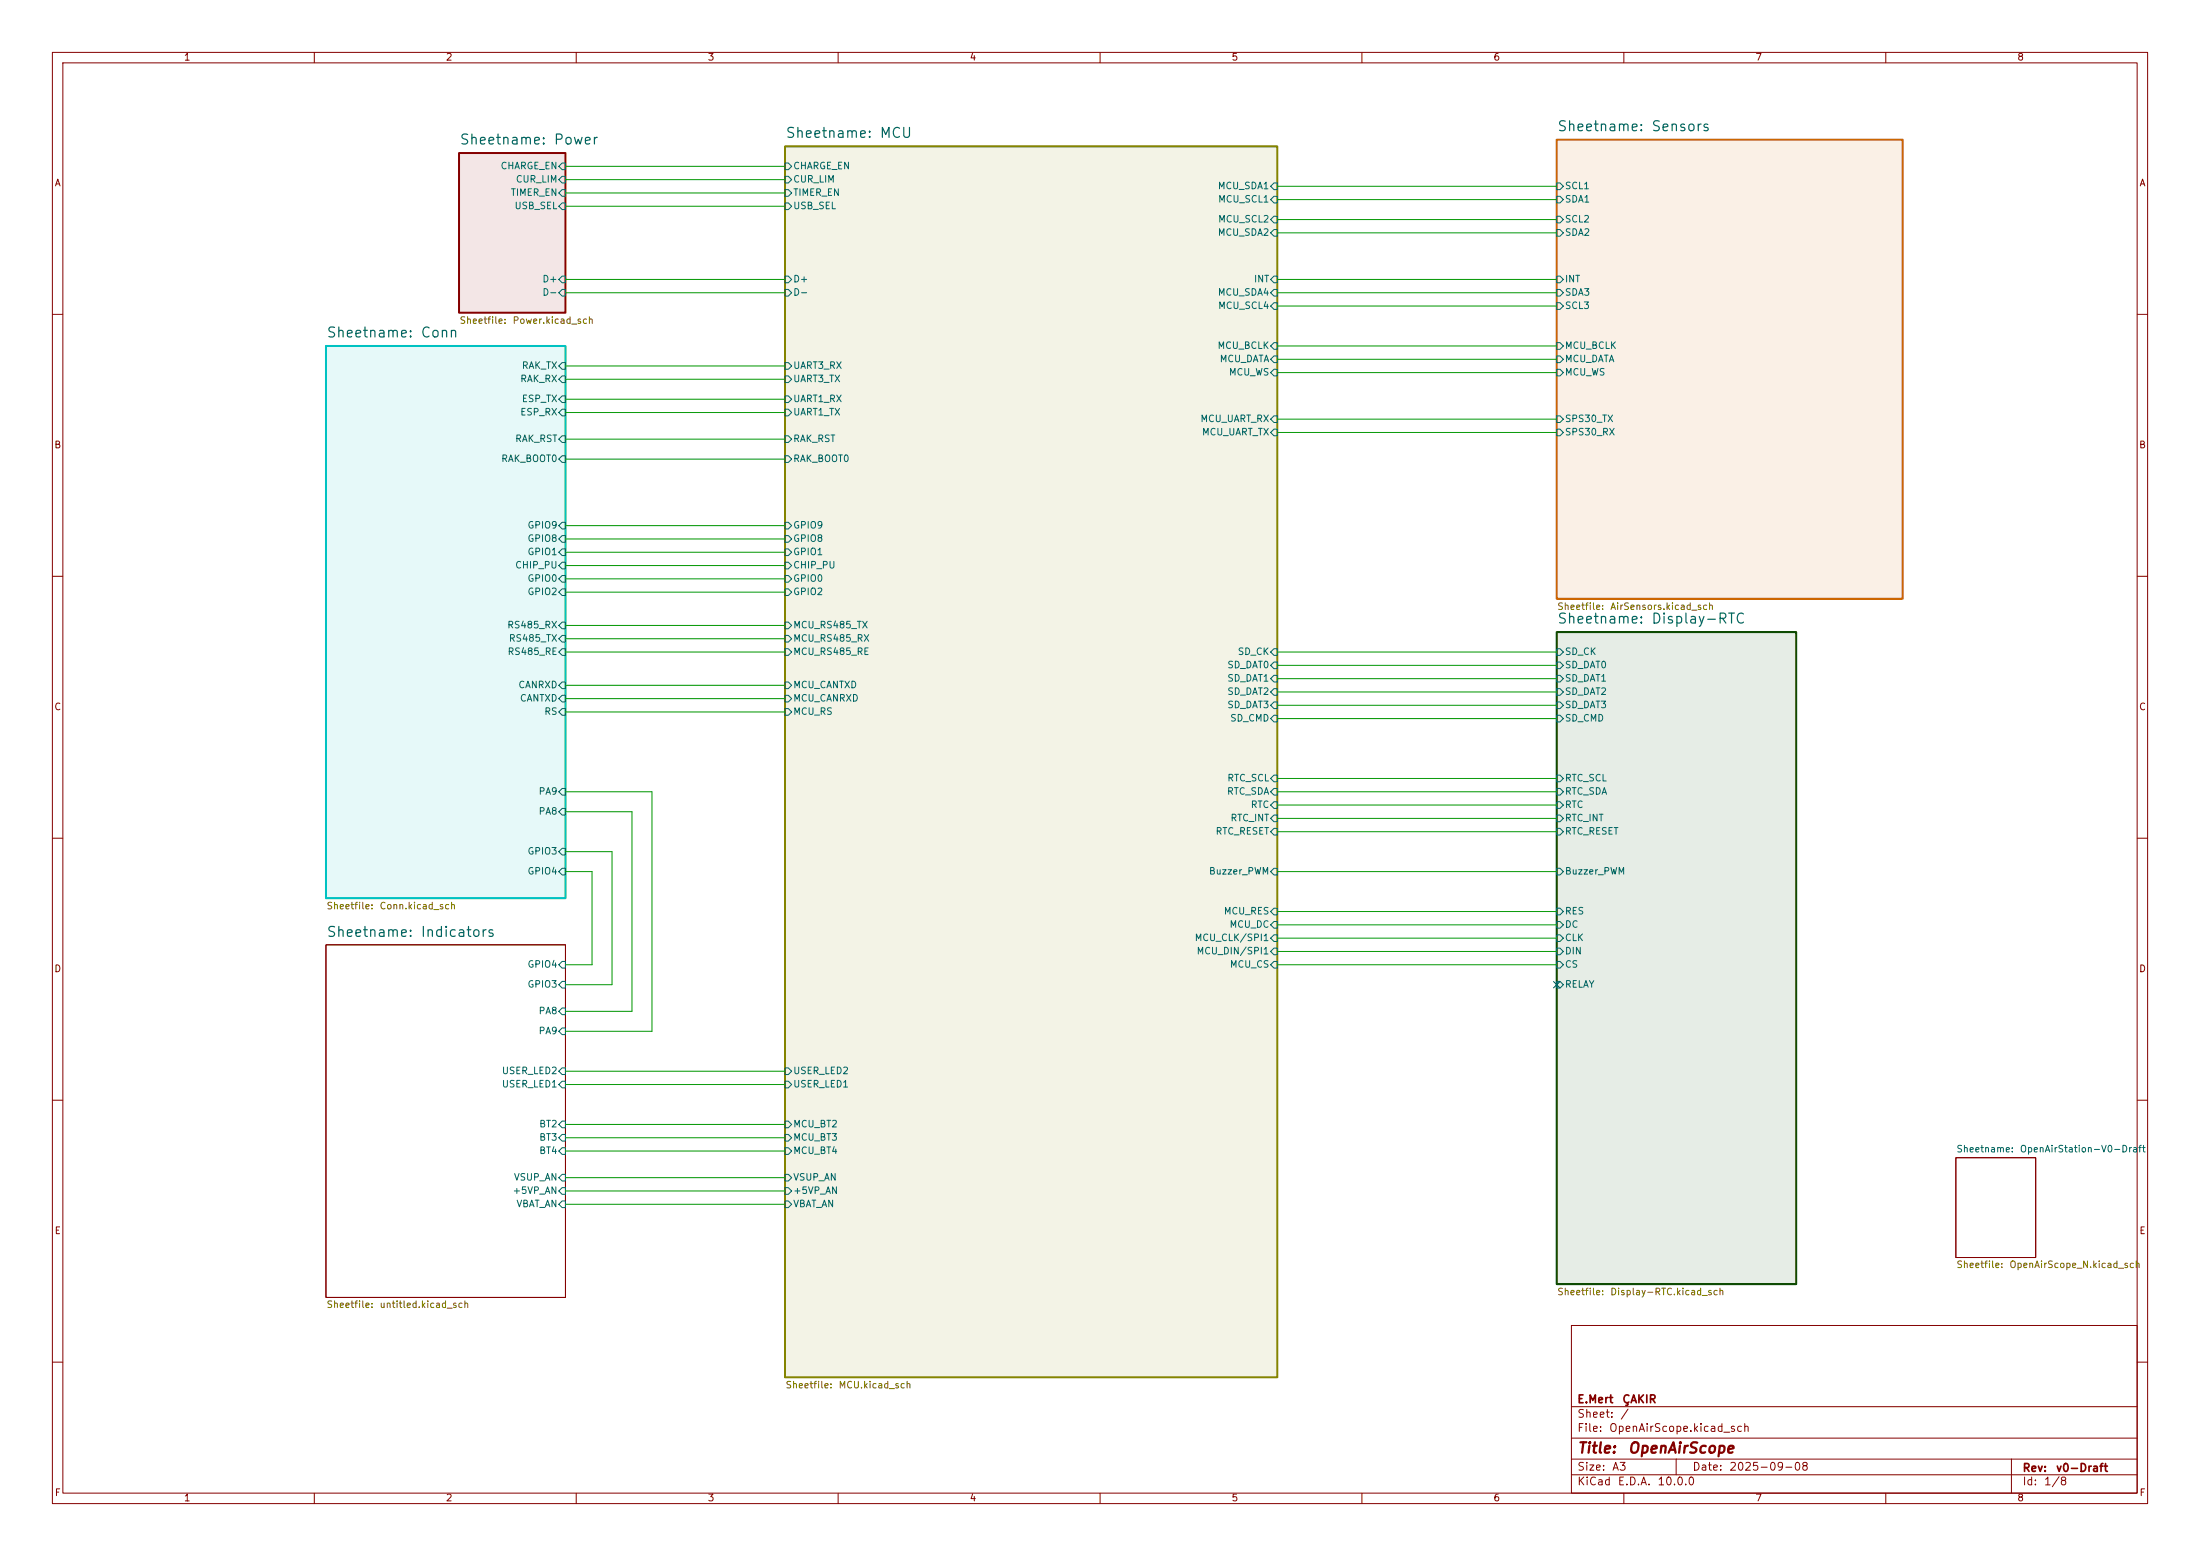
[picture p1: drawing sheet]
<svg xmlns="http://www.w3.org/2000/svg" width="420mm" height="297mm" viewBox="0 0 420 297" stroke-linecap="round" stroke-linejoin="round" font-family="sans-serif">
<g fill="none" stroke="#840000" stroke-width=".19">
<path d="M10 10h400v277h-400zM12 12h396v273h-396zM60 10v2M110 10v2M160 10v2M210 10v2M260 10v2M310 10v2M360 10v2M10 60h2M408 60h2M10 110h2"/>
<path d="M408 110h2M10 160h2M408 160h2M62.2 180.3h45.7v67.3h-45.7zM10 210h2M408 210h2M373.4 221h15.2v19h-15.2zM300 253h108v32h-108zM10 260h2M300 278.5h108M300 274.5h108M300 268.5h108"/>
<path d="M320 278.5v3M384 278.5v6.5M408 260h2M60 285v2M110 285v2M160 285v2M210 285v2M260 285v2M300 281.5h108M310 285v2M360 285v2"/>
</g>
<path d="M62.2 66h45.7v105.5h-45.7z" fill="#e6f9f9" stroke="#e6f9f9" stroke-width=".19"/>
<path d="M149.9 27.9h93.9v235h-93.9z" fill="#f3f3e6" stroke="#f3f3e6" stroke-width=".19"/>
<path d="M87.6 29.2h20.3v30.5h-20.3z" fill="#f3e6e6" stroke="#f3e6e6" stroke-width=".19"/>
<path d="M297.2 26.7h66v87.6h-66z" fill="#faf0e6" stroke="#faf0e6" stroke-width=".19"/>
<path d="M297.2 120.7h45.7v124.4h-45.7z" fill="#e6ede6" stroke="#e6ede6" stroke-width=".19"/>
<path d="M62.2 66h45.7v105.5h-45.7z" fill="none" stroke="#00c2c2" stroke-width=".38"/>
<g fill="none" stroke="#006464" stroke-width=".19">
<path d="M107.3 31.1h.6v1.3h-.6l-.6-.6zM107.3 33.7h.6v1.2h-.6l-.6-.6zM107.3 36.2h.6v1.3h-.6l-.6-.7zM107.3 38.7h.6v1.3h-.6l-.6-.6zM149.9 36.2h.6l.6 .6-.6 .7h-.6zM149.9 38.7h.6l.6 .7-.6 .6h-.6zM149.9 33.7h.6l.6 .6-.6 .6h-.6zM149.9 31.1h.6l.6 .7-.6 .6h-.6zM243.2 34.9h.6v1.3h-.6l-.6-.6zM243.2 37.5h.6v1.2h-.6l-.6-.6zM297.2 34.9h.6l.6 .7-.6 .6h-.6zM297.2 37.5h.6l.6 .6-.6 .6h-.6z"/>
<path d="M107.3 52.7h.6v1.3h-.6l-.6-.7zM107.3 55.2h.6v1.3h-.6l-.6-.6zM149.9 52.7h.6l.6 .6-.6 .7h-.6zM149.9 55.2h.6l.6 .7-.6 .6h-.6zM243.2 41.3h.6v1.2h-.6l-.6-.6zM243.2 43.8h.6v1.3h-.6l-.6-.6zM243.2 52.7h.6v1.3h-.6l-.6-.7zM243.2 55.2h.6v1.3h-.6l-.6-.6zM243.2 57.8h.6v1.3h-.6l-.6-.7zM297.2 41.3h.6l.6 .6-.6 .6h-.6zM297.2 43.8h.6l.6 .7-.6 .6h-.6zM297.2 57.8h.6l.6 .6-.6 .7h-.6z"/>
<path d="M297.2 52.7h.6l.6 .6-.6 .7h-.6zM297.2 55.2h.6l.6 .7-.6 .6h-.6zM107.3 78.1h.6v1.3h-.6l-.6-.7zM107.3 69.2h.6v1.3h-.6l-.6-.6zM107.3 71.8h.6v1.2h-.6l-.6-.6zM107.3 75.6h.6v1.2h-.6l-.6-.6zM149.9 71.8h.6l.6 .6-.6 .6h-.6zM149.9 69.2h.6l.6 .7-.6 .6h-.6zM149.9 75.6h.6l.6 .6-.6 .6h-.6zM149.9 78.1h.6l.6 .6-.6 .7h-.6zM243.2 65.4h.6v1.3h-.6l-.6-.7zM243.2 70.5h.6v1.3h-.6l-.6-.7z"/>
<path d="M243.2 67.9h.6v1.3h-.6l-.6-.6zM243.2 79.4h.6v1.2h-.6l-.6-.6zM297.2 67.9h.6l.6 .7-.6 .6h-.6zM297.2 70.5h.6l.6 .6-.6 .7h-.6zM297.2 79.4h.6l.6 .6-.6 .6h-.6zM297.2 65.4h.6l.6 .6-.6 .7h-.6zM107.3 99.7h.6v1.3h-.6l-.6-.7zM107.3 83.2h.6v1.3h-.6l-.6-.7zM107.3 87h.6v1.3h-.6l-.6-.7zM149.9 99.7h.6l.6 .6-.6 .7h-.6zM149.9 83.2h.6l.6 .6-.6 .7h-.6zM149.9 87h.6l.6 .6-.6 .7h-.6z"/>
<path d="M243.2 81.9h.6v1.3h-.6l-.6-.6zM297.2 81.9h.6l.6 .7-.6 .6h-.6zM107.3 102.2h.6v1.3h-.6l-.6-.6zM107.3 104.8h.6v1.2h-.6l-.6-.6zM107.3 107.3h.6v1.3h-.6l-.6-.6zM107.3 109.9h.6v1.2h-.6l-.6-.6zM107.3 112.4h.6v1.3h-.6l-.6-.7zM107.3 118.7h.6v1.3h-.6l-.6-.6zM149.9 102.2h.6l.6 .7-.6 .6h-.6zM149.9 104.8h.6l.6 .6-.6 .6h-.6zM149.9 112.4h.6l.6 .6-.6 .7h-.6zM149.9 107.3h.6l.6 .7-.6 .6h-.6z"/>
<path d="M149.9 109.9h.6l.6 .6-.6 .6h-.6zM149.9 118.7h.6l.6 .7-.6 .6h-.6zM107.3 123.8h.6v1.3h-.6l-.6-.6zM107.3 121.3h.6v1.3h-.6l-.6-.7zM107.3 130.2h.6v1.2h-.6l-.6-.6zM107.3 135.3h.6v1.2h-.6l-.6-.6zM107.3 132.7h.6v1.3h-.6l-.6-.6zM149.9 121.3h.6l.6 .6-.6 .7h-.6zM149.9 123.8h.6l.6 .7-.6 .6h-.6zM149.9 135.3h.6l.6 .6-.6 .6h-.6zM149.9 132.7h.6l.6 .7-.6 .6h-.6zM149.9 130.2h.6l.6 .6-.6 .6h-.6z"/>
<path d="M243.2 136.5h.6v1.3h-.6l-.6-.6zM243.2 126.4h.6v1.2h-.6l-.6-.6zM243.2 128.9h.6v1.3h-.6l-.6-.7zM243.2 123.8h.6v1.3h-.6l-.6-.6zM243.2 131.4h.6v1.3h-.6l-.6-.6zM243.2 134h.6v1.3h-.6l-.6-.7zM297.2 123.8h.6l.6 .7-.6 .6h-.6zM297.2 128.9h.6l.6 .6-.6 .7h-.6zM297.2 131.4h.6l.6 .7-.6 .6h-.6zM297.2 126.4h.6l.6 .6-.6 .6h-.6zM297.2 134h.6l.6 .6-.6 .7h-.6zM297.2 136.5h.6l.6 .7-.6 .6h-.6z"/>
<path d="M107.3 150.5h.6v1.3h-.6l-.6-.7zM107.3 154.3h.6v1.3h-.6l-.6-.7zM243.2 148h.6v1.2h-.6l-.6-.6zM243.2 150.5h.6v1.3h-.6l-.6-.7zM243.2 153h.6v1.3h-.6l-.6-.6zM243.2 155.6h.6v1.2h-.6l-.6-.6zM243.2 158.1h.6v1.3h-.6l-.6-.6zM297.2 150.5h.6l.6 .6-.6 .7h-.6zM297.2 153h.6l.6 .7-.6 .6h-.6zM297.2 155.6h.6l.6 .6-.6 .6h-.6zM297.2 158.1h.6l.6 .7-.6 .6h-.6zM297.2 148h.6l.6 .6-.6 .6h-.6z"/>
<path d="M107.3 165.7h.6v1.3h-.6l-.6-.6zM107.3 161.9h.6v1.3h-.6l-.6-.6zM243.2 165.7h.6v1.3h-.6l-.6-.6zM243.2 178.4h.6v1.3h-.6l-.6-.6zM243.2 175.9h.6v1.3h-.6l-.6-.7zM243.2 173.4h.6v1.2h-.6l-.6-.6zM297.2 165.7h.6l.6 .7-.6 .6h-.6zM297.2 173.4h.6l.6 .6-.6 .6h-.6zM297.2 175.9h.6l.6 .6-.6 .7h-.6zM297.2 178.4h.6l.6 .7-.6 .6h-.6zM107.3 187.3h.6v1.3h-.6l-.6-.6zM107.3 183.5h.6v1.3h-.6l-.6-.6z"/>
<path d="M107.3 196.2h.6v1.3h-.6l-.6-.6zM107.3 192.4h.6v1.3h-.6l-.6-.7zM243.2 181h.6v1.2h-.6l-.6-.6zM243.2 183.5h.6v1.3h-.6l-.6-.6zM297.2 181h.6l.6 .6-.6 .6h-.6zM297.2 183.5h.6l.6 .7-.6 .6h-.6zM297.2 187.3h.6l.6 .7-.6 .6h-.6zM107.3 203.8h.6v1.3h-.6l-.6-.6zM107.3 206.4h.6v1.2h-.6l-.6-.6zM107.3 216.5h.6v1.3h-.6l-.6-.6zM107.3 219.1h.6v1.2h-.6l-.6-.6zM107.3 214h.6v1.3h-.6l-.6-.7z"/>
<path d="M149.9 206.4h.6l.6 .6-.6 .6h-.6zM149.9 203.8h.6l.6 .7-.6 .6h-.6zM149.9 214h.6l.6 .6-.6 .7h-.6zM149.9 216.5h.6l.6 .7-.6 .6h-.6zM149.9 219.1h.6l.6 .6-.6 .6h-.6zM107.3 224.2h.6v1.2h-.6l-.6-.6zM107.3 226.7h.6v1.3h-.6l-.6-.7zM107.3 229.2h.6v1.3h-.6l-.6-.6zM149.9 226.7h.6l.6 .6-.6 .7h-.6zM149.9 224.2h.6l.6 .6-.6 .6h-.6zM149.9 229.2h.6l.6 .7-.6 .6h-.6z"/>
</g>
<path d="M149.9 27.9h93.9v235h-93.9z" fill="none" stroke="#848400" stroke-width=".38"/>
<path d="M87.6 29.2h20.3v30.5h-20.3z" fill="none" stroke="#840000" stroke-width=".38"/>
<path d="M297.2 26.7h66v87.6h-66z" fill="none" stroke="#c60" stroke-width=".38"/>
<path d="M297.2 120.7h45.7v124.4h-45.7z" fill="none" stroke="#004800" stroke-width=".38"/>
<g fill="none" stroke="#009600" stroke-width=".19">
<path d="M107.9 34.3h42M107.9 36.8h42M107.9 39.4h42M107.9 31.8h42M243.8 35.6h53.4M243.8 38.1h53.4M107.9 55.9h42M107.9 53.3h42M243.8 55.9h53.4M243.8 53.3h53.4M243.8 41.9h53.4M243.8 44.5h53.4"/>
<path d="M243.8 58.4h53.4M107.9 78.7h42M107.9 72.4h42M107.9 76.2h42M107.9 69.9h42M243.8 71.1h53.4M243.8 68.6h53.4M243.8 66h53.4M107.9 83.8h42M107.9 87.6h42M243.8 80h53.4M243.8 82.6h53.4"/>
<path d="M107.9 100.3h42M107.9 105.4h42M107.9 108h42M107.9 110.5h42M107.9 119.4h42M107.9 102.9h42M107.9 113h42M107.9 121.9h42M107.9 130.8h42M107.9 135.9h42M107.9 133.4h42M107.9 124.5h42"/>
<path d="M243.8 124.5h53.4M243.8 137.2h53.4M243.8 132.1h53.4M243.8 134.6h53.4M243.8 127h53.4M243.8 129.5h53.4M107.9 154.9h12.7v38.1h-12.7M107.9 151.1h16.6v45.8h-16.6M243.8 151.1h53.4M243.8 148.6h53.4M243.8 153.7h53.4M243.8 156.2h53.4"/>
<path d="M243.8 158.8h53.4M107.9 162.6h8.9v25.4h-8.9M107.9 166.4h5.1v17.8h-5.1M243.8 166.4h53.4M243.8 179.1h53.4M243.8 174h53.4M243.8 176.5h53.4M243.8 184.2h53.4M243.8 181.6h53.4M107.9 207h42M107.9 219.7h42M107.9 214.6h42"/>
<path d="M107.9 204.5h42M107.9 217.2h42M107.9 224.8h42M107.9 227.3h42M107.9 229.9h42"/>
</g>
<path d="M296.6 187.4l1.2 1.2M297.8 187.4l-1.2 1.2" fill="none" stroke="#000084" stroke-width=".19"/>
<g font-size="2" fill="#840000">
<text x="301" y="277.9">Title:</text>
<text x="310.6" y="277.9">OpenAirScope</text>
</g>
<g font-size="1.9" fill="#006464">
<text x="87.6" y="28.1">Sheetname:</text>
<text x="105.6" y="28.1">Power</text>
<text x="149.9" y="26.8">Sheetname:</text>
<text x="167.8" y="26.8">MCU</text>
<text x="297.2" y="25.5">Sheetname:</text>
<text x="315.1" y="25.5">Sensors</text>
<text x="62.2" y="64.9">Sheetname:</text>
<text x="80.2" y="64.9">Conn</text>
<text x="297.2" y="119.5">Sheetname:</text>
<text x="315.1" y="119.5">Display-RTC</text>
<text x="62.2" y="179.3">Sheetname:</text>
<text x="80.2" y="179.3">Indicators</text>
</g>
<g font-size="1.5" fill="#840000">
<text x="301" y="268.2">E.Mert</text>
<text x="309.6" y="268.2">ÇAKIR</text>
<text x="301" y="273.7">File:</text>
<text x="301" y="271">Sheet:</text>
<text x="307.1" y="273.7">OpenAirScope.kicad_sch</text>
<text x="309.2" y="271">/</text>
<text x="301" y="281.1">Size:</text>
<text x="307.6" y="281.1">A3</text>
<text x="323" y="281.1">Date:</text>
<text x="330" y="281.1">2025-09-08</text>
<text x="386" y="281.3">Rev:</text>
<text x="392.4" y="281.3">v0-Draft</text>
<text x="301" y="283.9">KiCad</text>
<text x="308.7" y="283.9">E.D.A.</text>
<text x="316.3" y="283.9">10.0.0</text>
<text x="386" y="283.9">Id:</text>
<text x="390.1" y="283.9">1/8</text>
</g>
<g font-size="1.3" fill="#840000">
<text x="35" y="11.9">1</text>
<text x="85" y="11.9">2</text>
<text x="135" y="11.9">3</text>
<text x="185" y="11.9">4</text>
<text x="235" y="11.9">5</text>
<text x="285" y="11.9">6</text>
<text x="335" y="11.9">7</text>
<text x="385" y="11.9">8</text>
<text x="10.3" y="35.9">A</text>
<text x="408.3" y="35.9">A</text>
<text x="10.3" y="85.9">B</text>
<text x="408.2" y="85.9">B</text>
<text x="10.3" y="135.9">C</text>
<text x="408.2" y="135.9">C</text>
<text x="10.3" y="185.9">D</text>
<text x="408.2" y="185.9">D</text>
<text x="10.3" y="235.9">E</text>
<text x="408.3" y="235.9">E</text>
<text x="10.3" y="285.9">F</text>
<text x="35" y="286.9">1</text>
<text x="85" y="286.9">2</text>
<text x="135" y="286.9">3</text>
<text x="185" y="286.9">4</text>
<text x="235" y="286.9">5</text>
<text x="285" y="286.9">6</text>
<text x="335" y="286.9">7</text>
<text x="385" y="286.9">8</text>
<text x="408.3" y="285.9">F</text>
</g>
<g font-size="1.3" fill="#006464">
<text x="95.5" y="32.6">CHARGE_EN</text>
<text x="98.4" y="35.2">CUR_LIM</text>
<text x="151.3" y="35.2">CUR_LIM</text>
<text x="151.3" y="32.6">CHARGE_EN</text>
<text x="97.4" y="37.7">TIMER_EN</text>
<text x="98.1" y="40.2">USB_SEL</text>
<text x="151.3" y="37.7">TIMER_EN</text>
<text x="151.3" y="40.2">USB_SEL</text>
<text x="232.4" y="36.4">MCU_SDA1</text>
<text x="232.4" y="39">MCU_SCL1</text>
<text x="298.6" y="36.4">SCL1</text>
<text x="298.6" y="39">SDA1</text>
<text x="232.4" y="45.3">MCU_SDA2</text>
<text x="232.4" y="42.8">MCU_SCL2</text>
<text x="298.6" y="42.8">SCL2</text>
<text x="298.6" y="45.3">SDA2</text>
<text x="103.4" y="54.2">D+</text>
<text x="103.4" y="56.7">D-</text>
<text x="151.3" y="54.2">D+</text>
<text x="151.3" y="56.7">D-</text>
<text x="232.4" y="56.7">MCU_SDA4</text>
<text x="232.4" y="59.3">MCU_SCL4</text>
<text x="239.3" y="54.2">INT</text>
<text x="298.6" y="59.3">SCL3</text>
<text x="298.6" y="54.2">INT</text>
<text x="298.6" y="56.7">SDA3</text>
<text x="99.5" y="70.7">RAK_TX</text>
<text x="151.3" y="70.7">UART3_RX</text>
<text x="232.3" y="66.9">MCU_BCLK</text>
<text x="232.7" y="69.4">MCU_DATA</text>
<text x="234.5" y="72">MCU_WS</text>
<text x="298.6" y="69.4">MCU_DATA</text>
<text x="298.6" y="72">MCU_WS</text>
<text x="298.6" y="66.9">MCU_BCLK</text>
<text x="99.2" y="73.3">RAK_RX</text>
<text x="99.5" y="77.1">ESP_TX</text>
<text x="151.3" y="73.3">UART3_TX</text>
<text x="151.3" y="77.1">UART1_RX</text>
<text x="99.2" y="79.6">ESP_RX</text>
<text x="151.3" y="79.6">UART1_TX</text>
<text x="229.1" y="80.9">MCU_UART_RX</text>
<text x="229.4" y="83.4">MCU_UART_TX</text>
<text x="298.6" y="83.4">SPS30_RX</text>
<text x="298.6" y="80.9">SPS30_TX</text>
<text x="95.6" y="88.5">RAK_BOOT0</text>
<text x="98.2" y="84.7">RAK_RST</text>
<text x="151.3" y="84.7">RAK_RST</text>
<text x="151.3" y="88.5">RAK_BOOT0</text>
<text x="100.6" y="101.2">GPIO9</text>
<text x="151.3" y="101.2">GPIO9</text>
<text x="100.6" y="103.7">GPIO8</text>
<text x="100.6" y="106.3">GPIO1</text>
<text x="151.3" y="103.7">GPIO8</text>
<text x="151.3" y="106.3">GPIO1</text>
<text x="98.2" y="108.8">CHIP_PU</text>
<text x="100.6" y="111.4">GPIO0</text>
<text x="100.6" y="113.9">GPIO2</text>
<text x="151.3" y="113.9">GPIO2</text>
<text x="151.3" y="108.8">CHIP_PU</text>
<text x="151.3" y="111.4">GPIO0</text>
<text x="96.7" y="120.2">RS485_RX</text>
<text x="96.8" y="125.3">RS485_RE</text>
<text x="97" y="122.8">RS485_TX</text>
<text x="151.3" y="120.2">MCU_RS485_TX</text>
<text x="151.3" y="122.8">MCU_RS485_RX</text>
<text x="151.3" y="125.3">MCU_RS485_RE</text>
<text x="236.2" y="125.3">SD_CK</text>
<text x="298.6" y="125.3">SD_CK</text>
<text x="98.8" y="131.7">CANRXD</text>
<text x="151.3" y="131.7">MCU_CANTXD</text>
<text x="234.2" y="127.9">SD_DAT0</text>
<text x="234.2" y="130.4">SD_DAT1</text>
<text x="298.6" y="130.4">SD_DAT1</text>
<text x="298.6" y="127.9">SD_DAT0</text>
<text x="99.2" y="134.2">CANTXD</text>
<text x="103.8" y="136.8">RS</text>
<text x="151.3" y="136.8">MCU_RS</text>
<text x="151.3" y="134.2">MCU_CANRXD</text>
<text x="234.2" y="132.9">SD_DAT2</text>
<text x="234.2" y="135.5">SD_DAT3</text>
<text x="298.6" y="132.9">SD_DAT2</text>
<text x="298.6" y="135.5">SD_DAT3</text>
<text x="234.7" y="138">SD_CMD</text>
<text x="298.6" y="138">SD_CMD</text>
<text x="234.2" y="149.5">RTC_SCL</text>
<text x="298.6" y="149.5">RTC_SCL</text>
<text x="102.7" y="152">PA9</text>
<text x="102.7" y="155.8">PA8</text>
<text x="234.1" y="152">RTC_SDA</text>
<text x="238.7" y="154.5">RTC</text>
<text x="298.6" y="152">RTC_SDA</text>
<text x="298.6" y="154.5">RTC</text>
<text x="232" y="159.6">RTC_RESET</text>
<text x="234.8" y="157.1">RTC_INT</text>
<text x="298.6" y="157.1">RTC_INT</text>
<text x="298.6" y="159.6">RTC_RESET</text>
<text x="100.6" y="167.2">GPIO4</text>
<text x="100.6" y="163.4">GPIO3</text>
<text x="230.7" y="167.2">Buzzer_PWM</text>
<text x="298.6" y="167.2">Buzzer_PWM</text>
<text x="228" y="179.9">MCU_CLK/SPI1</text>
<text x="233.5" y="174.9">MCU_RES</text>
<text x="234.6" y="177.4">MCU_DC</text>
<text x="298.6" y="174.9">RES</text>
<text x="298.6" y="177.4">DC</text>
<text x="298.6" y="179.9">CLK</text>
<text x="100.6" y="185">GPIO4</text>
<text x="228.3" y="182.5">MCU_DIN/SPI1</text>
<text x="234.7" y="185">MCU_CS</text>
<text x="298.6" y="182.5">DIN</text>
<text x="298.6" y="185">CS</text>
<text x="100.6" y="188.8">GPIO3</text>
<text x="298.6" y="188.8">RELAY</text>
<text x="102.7" y="197.7">PA9</text>
<text x="102.7" y="193.9">PA8</text>
<text x="95.7" y="205.3">USER_LED2</text>
<text x="95.7" y="207.9">USER_LED1</text>
<text x="151.3" y="207.9">USER_LED1</text>
<text x="151.3" y="205.3">USER_LED2</text>
<text x="102.8" y="215.5">BT2</text>
<text x="151.3" y="215.5">MCU_BT2</text>
<text x="102.8" y="218">BT3</text>
<text x="102.8" y="220.6">BT4</text>
<text x="151.3" y="218">MCU_BT3</text>
<text x="151.3" y="220.6">MCU_BT4</text>
<text x="373.4" y="220.3">Sheetname:</text>
<text x="385.5" y="220.3">OpenAirStation-V0-Draft</text>
<text x="98" y="225.7">VSUP_AN</text>
<text x="151.3" y="225.7">VSUP_AN</text>
<text x="97.8" y="228.2">+5VP_AN</text>
<text x="98.5" y="230.7">VBAT_AN</text>
<text x="151.3" y="228.2">+5VP_AN</text>
<text x="151.3" y="230.7">VBAT_AN</text>
</g>
<g font-size="1.3" fill="#725600">
<text x="87.6" y="62.1">Sheetfile:</text>
<text x="97.8" y="62.1">Power.kicad_sch</text>
<text x="297.2" y="116.7">Sheetfile:</text>
<text x="307.3" y="116.7">AirSensors.kicad_sch</text>
<text x="62.2" y="173.9">Sheetfile:</text>
<text x="72.4" y="173.9">Conn.kicad_sch</text>
<text x="373.4" y="242.3">Sheetfile:</text>
<text x="383.5" y="242.3">OpenAirScope_N.kicad_sch</text>
<text x="62.2" y="250">Sheetfile:</text>
<text x="72.4" y="250">untitled.kicad_sch</text>
<text x="297.2" y="247.5">Sheetfile:</text>
<text x="307.3" y="247.5">Display-RTC.kicad_sch</text>
<text x="149.9" y="265.3">Sheetfile:</text>
<text x="160" y="265.3">MCU.kicad_sch</text>
</g>
</svg>
